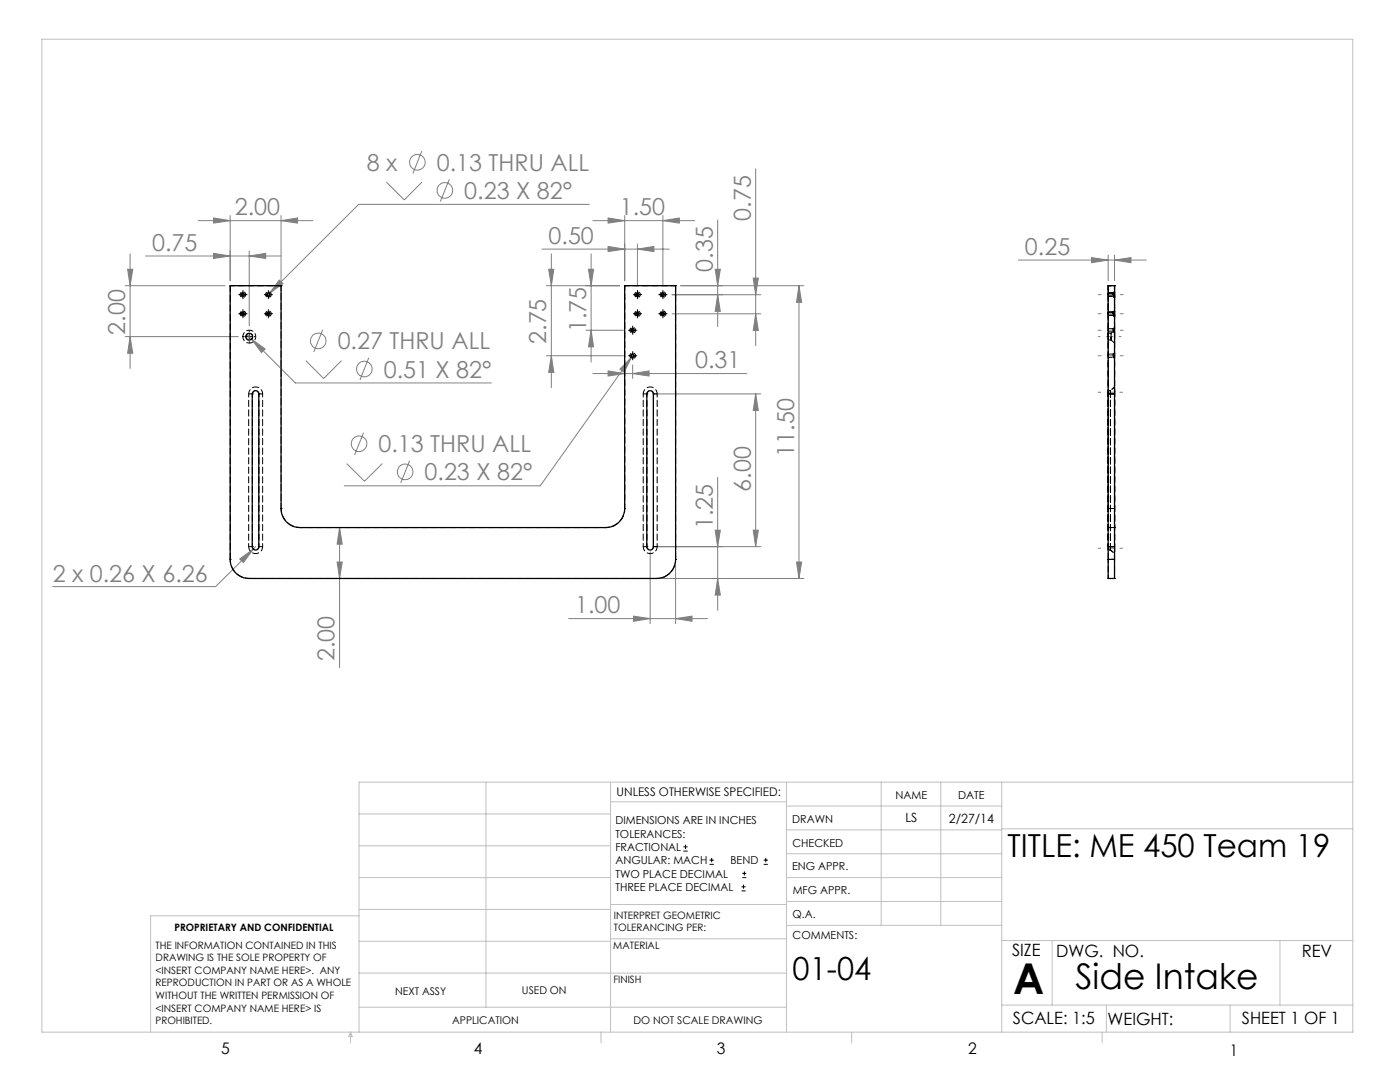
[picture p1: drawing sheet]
<svg xmlns="http://www.w3.org/2000/svg" width="279mm" height="216mm" viewBox="0 0 279 216" stroke-linecap="round" stroke-linejoin="round" font-family="sans-serif">
<g fill="none" stroke="#808080" stroke-width=".2">
<path d="M77.1 36.3l3.6 3.6 3.5-3.6M84.2 30.2l-1.8 4.4M89.7 35.8l-1.8 4.4M150.8 33.7v35.3M25 57h19.9M25.5 53.7h1l-.5 3.3zM26 50.7v22.8M29 51.1h27.1M39.6 44h22.8M42.6 50.6l3.3 .5-3.3 .5zM42.6 43.5l3.3 .5-3.3 .5zM45.9 43v13"/>
<path d="M49.7 51.1l3.3-.5v1zM49.7 50.1v14.9M55.7 55.9l.8 .7-2.7 2zM56.1 44l3.3-.5v1zM56.1 43v13M108.2 49.7h25.4M109 57h14.6M109.5 53.7h1l-.5 3.3zM110 50.7v26.6M117.4 53.7h1.1l-.5 3.3zM117.6 40.8h-46l-18.3 18.2M118 50.7v21.5"/>
<path d="M118.3 44h20.3M121.4 49.2l3.3 .5-3.3 .5zM121.4 43.5l3.3 .5-3.3 .5zM124.7 43v13M127.2 49.7l3.3-.5v1zM127.2 48.7v8.3M132.3 44l3.3-.5v1zM132.3 43v14M134.1 58.8h17.7M135.8 57h24.6M142.7 53.7h1.1l-.6 3.3zM143.2 58.8l.6 3.3h-1.1z"/>
<path d="M143.2 43.9v21.3M150.3 55.5h1l-.5 3.3zM159.5 57l.5 3.3h-1zM159.5 57v58.4M203.2 51.9h25.6M217.8 51.4l3.4 .5-3.4 .5zM221.2 50.9v5.1M222.4 51.9l3.3-.5v1zM222.4 50.9v5.1M25 67.2h22.6M26 67.2l.5 3.3h-1zM49.2 66.7l9.7 9.7h39.2"/>
<path d="M50.2 67.7l2.7 1.9-.7 .7zM61 72l3.6 3.5 3.6-3.5M64.4 65.8l-1.8 4.4M73.6 71.4l-1.8 4.4M109 71h15.4M110 71l.5 3.3h-1zM116.9 65.9h7.5M118 65.9l.5 3.3h-1.1zM118.3 74.5h30.7M121.4 74l3.3 .5-3.3 .5zM126 71.3l-1.4 3-.9-.6zM126 71.3l-18.2 25.6h-39.1"/>
<path d="M126.3 74.5l3.2-.5v1zM126.3 72.8v2.7M126.4 70.7l-.4 .6M130.7 78.6h21.1M134.1 62.6h17.7M150.8 78.6l.5 3.3h-1zM150.8 62.6l.5 3.3h-1zM150.8 78.6v30.5M69.2 92.5l3.5 3.5 3.6-3.5M72.6 86.3l-1.8 4.5M81.7 91.9l-1.7 4.5M143.2 95.3v26.5"/>
<path d="M47.8 111.5l2.8-1.9-2 2.7zM50.6 109.6l-7.6 7.5h-32.5M51 109.1l-.4 .5M67.3 112.1h1l-.5 3.3zM67.8 105.3l.5 3.3h-1zM67.8 105.3v27.9M129.8 110.1v14.4M130.7 109.1h21.1M132 115.4h28.4M134.8 112.6v11.9M142.7 105.8h1.1l-.6 3.3zM143.2 115.4l.6 3.3h-1.1z"/>
<path d="M150.3 105.8h1l-.5 3.3zM159 112.1h1l-.5 3.3zM113.5 123.4h27.7M126.4 122.9l3.4 .5-3.4 .6zM134.8 123.4l3.3-.5v1.1z"/>
<circle cx="83.3" cy="32.4" r="1.55"/>
<circle cx="88.8" cy="38" r="1.55"/>
<circle cx="63.5" cy="68" r="1.56"/>
<circle cx="72.7" cy="73.6" r="1.56"/>
<circle cx="71.7" cy="88.5" r="1.55"/>
<circle cx="80.9" cy="94.1" r="1.55"/>
</g>
<g fill="none" stroke="#000" stroke-width=".2">
<path d="M48 58.8h1M48.5 58.3v1M53.1 58.8h.9M53.6 58.3v1M126.7 58.8h1M127.2 58.3v1M131.8 58.8h1M132.3 58.3v1M48 62.6h1M48.5 62.1v1M49.2 67.2h1M49.7 66.7v1"/>
<path d="M53.1 62.6h.9M53.6 62.1v1M125.8 65.9h1M125.8 71h1M126.3 65.4v1M126.3 70.5v1M126.7 62.6h1M127.2 62.1v1M131.8 62.6h1M132.3 62.1v1M136.4 169.8h.8M136.4 169h.8"/>
<path d="M136.8 168.6v.8M141.6 172.5h.9M141.6 171.6h.9M142 171.2v.8M148 177.8h.8M148 177h.8M148.1 175.1h.8M148.1 174.3h.8M148.4 176.5v.8M148.6 173.9v.8M152.4 172.5h.8M152.4 171.6h.8"/>
<path d="M152.8 171.2v.8"/>
</g>
<g fill="none" stroke="#000" stroke-width=".2" stroke-dasharray="15.2 1.3 1.3 1.3">
<path d="M48 58.8h-.3M48.5 58.3v-.3M48.5 59.3v.3M49 58.8h.3M53.1 58.8h-.4M53.6 58.3v-.3M53.6 59.3v.3M54.1 58.8h.3M126.7 58.8h-.3M127.2 58.3v-.3M127.2 59.3v.3M127.7 58.8h.3"/>
<path d="M131.8 58.8h-.3M132.3 58.3v-.3M132.3 59.3v.3M132.8 58.8h.3M48 62.6h-.3M48.5 62.1v-.3M48.5 63.1v.3M48.8 67.2h-.2M49 62.6h.3M49.8 66.2v-.2M49.8 68.2v.1M50.8 67.2h.1"/>
<path d="M53.1 62.6h-.4M53.6 62.1v-.3M53.6 63.1v.3M54.1 62.6h.3M125.8 65.9h-.4M125.8 71h-.4M126.3 65.4v-.3M126.3 66.4v.3M126.3 70.5v-.3M126.3 71.5v.3M126.7 62.6h-.3M126.8 65.9h.3"/>
<path d="M126.8 71h.3M127.2 62.1v-.3M127.2 63.1v.3M127.7 62.6h.3M131.8 62.6h-.3M132.3 62.1v-.3M132.3 63.1v.3M132.8 62.6h.3"/>
</g>
<path d="M219.2 58.8h5M219.2 65.9h5M219.2 71h5M224 78.3h-4.8M224.2 62.6h-5M224 109.4h-4.8" fill="none" stroke="#808080" stroke-width=".2" stroke-dasharray="15.2 1.3 1.3 1.3" stroke-dashoffset="14.7"/>
<path d="M219.2 67.2h4.5" fill="none" stroke="#808080" stroke-width=".2" stroke-dasharray="15.2 1.3 1.3 1.3" stroke-dashoffset="14.9"/>
<g fill="none" stroke="#c0c0c0" stroke-width=".2">
<path d="M8.4 7.8h261.6v198.2h-261.6zM97 156.1v44.9M121.8 156.1v49.9M121.8 160h35.2M157 156.1v49.9M175.9 156.1v28.5M187.7 156.1v28.5M199.9 156.1v49.9M270 156.1h-198.4v49.9M71.6 175.1h50.2M71.6 168.8h50.2M71.6 162.4h50.2"/>
<path d="M157 170.4h42.9M157 165.6h42.9M157 160.8h42.9M157 175.1h42.9M157 179.9h42.9M199.9 165.4h70.1M71.6 194.2h85.4M71.6 187.8h50.2M71.6 181.5h50.2M71.6 182.7h-41.5v23.3M121.8 187.3h35.2M121.8 180.5h35.2"/>
<path d="M157 184.6h42.9M199.9 187.7h70.1M210 187.7v12.9M255.4 187.7v12.9M70 206v2.1M70 206l.3 .8h-.7zM71.6 201h85.4M119.9 206v2.1M170 206v2.1M199.9 200.6h70.1M220 206v2.1M220.8 200.6v5.4"/>
<path d="M245.5 200.6v5.4"/>
</g>
<g fill="#808080">
<path d="M126.4 122.9l3.4 .5-3.4 .6zM134.8 123.4l3.3-.5v1.1zM50.2 67.7l2 2.6 .7-.7zM55.7 55.9l-1.9 2.7 2.7-2zM126 71.3l-2.3 2.4 .9 .6zM47.8 111.5l.8 .8 2-2.7zM217.8 51.4l3.4 .5-3.4 .5zM222.4 51.9l3.3-.5v1z"/>
<path d="M42.6 43.5l3.3 .5-3.3 .5zM56.1 44l3.3-.5v1z"/>
<path d="M126.3 74.5l3.2-.5v1zM121.4 74l3.3 .5-3.3 .5zM127.2 49.7l3.3-.5v1zM121.4 49.2l3.3 .5-3.3 .5zM132.3 44l3.3-.5v1zM121.4 43.5l3.3 .5-3.3 .5zM49.7 51.1l3.3-.5v1zM42.6 50.6l3.3 .5-3.3 .5z"/>
<path d="M150.3 105.8h1l-.5 3.3zM150.8 78.6l.5 3.3h-1z"/>
<path d="M143.2 58.8l.6 3.3h-1.1zM142.7 53.7h1.1l-.6 3.3zM118 65.9l.5 3.3h-1.1zM117.4 53.7h1.1l-.5 3.3zM110 71l.5 3.3h-1zM109.5 53.7h1l-.5 3.3z"/>
<path d="M150.3 55.5h1l-.5 3.3zM150.8 62.6l.5 3.3h-1zM142.7 105.8h1.1l-.6 3.3zM143.2 115.4l.6 3.3h-1.1zM159.5 57l.5 3.3h-1zM159 112.1h1l-.5 3.3zM25.5 53.7h1l-.5 3.3zM26 67.2l.5 3.3h-1zM67.8 105.3l.5 3.3h-1zM67.3 112.1h1l-.5 3.3z"/>
</g>
<g fill="none" stroke="#000" stroke-width=".25">
<path d="M45.9 57h10.2v44.5a3.8 3.8 0 0 0 3.8 3.8h61a3.8 3.8 0 0 0 3.8-3.8v-44.5h10.1v54.6a3.8 3.8 0 0 1-3.8 3.8h-81.3a3.8 3.8 0 0 1-3.8-3.8zM50.5 78.2a.63 .63 0 0 1 .7-.2 .63 .63 0 0 1 .4 .6v30.5a.65 .65 0 0 1-.6 .7 .65 .65 0 0 1-.7-.7v-30.5zM129.3 78.2a.63 .63 0 0 1 .7-.2 .63 .63 0 0 1 .4 .6v30.5a.65 .65 0 0 1-.7 .7 .65 .65 0 0 1-.6-.7v-30.5zM221.2 111.6v3.8h1.2v-3.8M221.2 111.6v-54.6h1.2v54.6M221.2 111.6h1.2"/>
<circle cx="48.5" cy="58.8" r=".32"/>
<circle cx="53.5" cy="58.8" r=".32"/>
<circle cx="127.2" cy="58.8" r=".32"/>
<circle cx="132.3" cy="58.8" r=".32"/>
<circle cx="48.5" cy="62.6" r=".32"/>
<circle cx="49.7" cy="67.2" r=".68"/>
<circle cx="53.5" cy="62.6" r=".32"/>
<circle cx="126.3" cy="71" r=".32"/>
<circle cx="126.3" cy="65.9" r=".32"/>
<circle cx="127.2" cy="62.6" r=".32"/>
<circle cx="132.3" cy="62.6" r=".32"/>
</g>
<g fill="none" stroke="#000" stroke-width=".2" stroke-dasharray="1.3 .6">
<path d="M45.9 57h.1M45.9 57v54.6M56.1 57h.1M124.7 57h.1M134.8 57h.1M221.2 57h.1M221.2 57v54.6M222.2 59.1l.2 .3M222.4 57h.1M222.4 57v54.6M222.4 58.2l-.2 .3M50.4 78.6h.1"/>
<path d="M51.7 78.6h.1M129.1 78.6h.1M130.4 78.6h.1M221.2 67.8h.5M221.6 78.6h-.4M221.6 77.9h-.4M221.7 66.5h-.5M222.2 62.9l.2 .3M222.2 66.2l.2 .3M222.2 71.3l.2 .3M222.4 67.2v-1.3v2.5v-1.2M222.4 62l-.2 .3"/>
<path d="M222.4 65.3l-.2 .3M222.4 70.4l-.2 .3M45.9 111.6h.1M49.8 115.4h.1M49.8 115.4h81.2M50.4 109.1h.1M51.7 109.1h.1M56.1 101.5h.1M59.9 105.3h.1M120.9 105.3h.1M124.7 101.5h.1M129.1 109.1h.1"/>
<path d="M130.4 109.1h.1M131 115.4h.1M134.8 111.6h.1M134.8 111.6v-54.6M221.2 115.4h.1M221.2 105.3h.1M221.2 109.7h.4M221.6 109.1h-.4M222.4 115.4h.1M222.4 105.3h.1"/>
</g>
<g fill="none" stroke="#000" stroke-width=".2" stroke-dasharray="1.3 .6" stroke-dashoffset=".6">
<path d="M48.2 58.8a.33 .33 0 0 1 .4-.3 .33 .33 0 0 1 .1 .5 .33 .33 0 0 1-.5-.1v-.1M53.2 58.8a.33 .33 0 0 1 .5-.3 .33 .33 0 0 1 .1 .5 .33 .33 0 0 1-.5-.1l-.1-.1M126.9 58.8a.33 .33 0 0 1 .4-.3 .33 .33 0 0 1 .2 .5 .33 .33 0 0 1-.6-.1v-.1M132 58.8a.33 .33 0 0 1 .4-.3 .33 .33 0 0 1 .1 .5 .33 .33 0 0 1-.5-.1v-.1M221.2 57h1.2M48.2 62.6a.33 .33 0 0 1 .4-.3 .33 .33 0 0 1 .1 .5 .33 .33 0 0 1-.5-.1v-.1M49.6 78.6v30.5M50.4 78.6a.65 .65 0 0 1 .6-.7 .65 .65 0 0 1 .7 .7M51.7 78.6v30.5M53.2 62.6a.33 .33 0 0 1 .5-.3 .33 .33 0 0 1 .1 .5 .33 .33 0 0 1-.5-.1l-.1-.1M125.9 65.9a.33 .33 0 0 1 .5-.3 .33 .33 0 0 1 .1 .5 .33 .33 0 0 1-.5-.1l-.1-.1M125.9 71a.33 .33 0 0 1 .5-.3 .33 .33 0 0 1 .1 .5 .33 .33 0 0 1-.5-.1l-.1-.1"/>
<path d="M126.9 62.6a.33 .33 0 0 1 .4-.3 .33 .33 0 0 1 .2 .5 .33 .33 0 0 1-.6-.1v-.1M128.4 78.6v30.5M129.1 78.6a.65 .65 0 0 1 .7-.7 .65 .65 0 0 1 .6 .7M130.4 78.6v30.5M132 62.6a.33 .33 0 0 1 .4-.3 .33 .33 0 0 1 .1 .5 .33 .33 0 0 1-.5-.1v-.1M221.2 78.6v-.6v.6M221.2 78.6v30.5M221.6 78.6v30.5M221.6 78.6v-.6v.6M222.4 78.6v30.5M222.4 77.2l-.8 .7M50.4 109.1v-30.5"/>
<path d="M51.7 109.1a.65 .65 0 0 1-.7 .6 .65 .65 0 0 1-.6-.6M52.4 109.1v-30.5M120.9 105.3h-61M129.1 109.1v-30.5M130.4 109.1a.65 .65 0 0 1-.6 .6 .65 .65 0 0 1-.7-.6M131.2 109.1v-30.5M221.2 109.1v-30.5M221.2 109.1v.6v-.6M221.2 105.3h1.2M221.2 105.3v-3.8M221.2 101.5h1.2M221.2 101.5v3.8"/>
<path d="M221.2 115.4h1.2M221.2 111.6v3.8M221.6 109.1v-30.5M221.6 109.1v.6v-.6M221.6 109.7l.8 .8M222.4 109.1v-30.5M222.4 101.5h-1.2M222.4 101.5v3.8M222.4 105.3h-1.2M222.4 105.3v-3.8M222.4 111.6h-1.2M222.4 115.4v-3.8"/>
</g>
<g fill="none" stroke="#000" stroke-width=".2" stroke-dasharray="1.3 .6" stroke-dashoffset=".4">
<path d="M222.4 58.8v-.6v1.2v-.6M48.5 67.2a1.29 1.29 0 0 1 1.8-1.2 1.29 1.29 0 0 1 .3 2.2 1.29 1.29 0 0 1-2.1-.7v-.3M49.1 67.2a.68 .68 0 0 1 .9-.7 .68 .68 0 0 1 .2 1.2 .68 .68 0 0 1-1.1-.3v-.2M50.4 78.6h-.8M52.4 78.6h-.7M52.4 78.6a1.39 1.39 0 0 0-1.4-1.4 1.39 1.39 0 0 0-1.4 1.4M129.1 78.6h-.7M131.2 78.6h-.8M131.2 78.6a1.39 1.39 0 0 0-1.4-1.4 1.39 1.39 0 0 0-1.4 1.4M221.6 78.6h.8M222.4 62.6v-.6v1.2v-.6M222.4 78.6h-.8"/>
<path d="M222.4 65.9v-.6v1.2v-.6M222.4 71v-.6v1.1v-.5M49.6 109.1a1.39 1.39 0 0 0 1.4 1.4 1.39 1.39 0 0 0 1.4-1.4M50.4 109.1h-.8M52.4 109.1h-.7M128.4 109.1a1.39 1.39 0 0 0 1.4 1.4 1.39 1.39 0 0 0 1.4-1.4M129.1 109.1h-.7M131.2 109.1h-.8M221.6 109.1h.8M222.4 109.1h-.8"/>
</g>
<path d="M47.9 58.8a.57 .57 0 0 1 .8-.5 .57 .57 0 0 1 .2 .9 .57 .57 0 0 1-1-.2v-.2M53 58.8a.57 .57 0 0 1 .8-.5 .57 .57 0 0 1 .2 .9 .57 .57 0 0 1-1-.2v-.2M126.7 58.8a.57 .57 0 0 1 .7-.5 .57 .57 0 0 1 .2 .9 .57 .57 0 0 1-.9-.2v-.2M131.7 58.8a.57 .57 0 0 1 .8-.5 .57 .57 0 0 1 .2 .9 .57 .57 0 0 1-.9-.2l-.1-.2M47.9 62.6a.57 .57 0 0 1 .8-.5 .57 .57 0 0 1 .2 .9 .57 .57 0 0 1-1-.2v-.2M53 62.6a.57 .57 0 0 1 .8-.5 .57 .57 0 0 1 .2 .9 .57 .57 0 0 1-1-.2v-.2M125.7 71a.57 .57 0 0 1 .8-.5 .57 .57 0 0 1 .2 .9 .57 .57 0 0 1-1-.2v-.2M125.7 65.9a.57 .57 0 0 1 .8-.5 .57 .57 0 0 1 .2 .9 .57 .57 0 0 1-1-.2v-.2M126.7 62.6a.57 .57 0 0 1 .7-.5 .57 .57 0 0 1 .2 .9 .57 .57 0 0 1-.9-.2v-.2M131.7 62.6a.57 .57 0 0 1 .8-.5 .57 .57 0 0 1 .2 .9 .57 .57 0 0 1-.9-.2l-.1-.2" fill="none" stroke="#000" stroke-width=".2" stroke-dasharray="1.3 .6" stroke-dashoffset=".8"/>
<path d="M56.1 57h-10.2M124.7 57v44.5M134.8 57h-10.1M221.2 57v44.5M222.4 57v44.5M56.1 101.5v-44.5M221.2 101.5v-44.5M222.4 101.5v-44.5" fill="none" stroke="#000" stroke-width=".2" stroke-dasharray="1.3 .6" stroke-dashoffset=".3"/>
<g fill="none" stroke="#000" stroke-width=".2" stroke-dasharray="1.3 .6" stroke-dashoffset=".5">
<path d="M221.2 59.1h1M222.2 58.5h-1M221.2 62.9h1M221.2 66.2h1M221.2 71.3h1M221.7 67.8l.7 .7M222.2 62.3h-1M222.2 65.6h-1M222.2 70.7h-1M222.4 65.9l-.7 .6M49.8 115.4a3.8 3.8 0 0 1-3.9-3.8M59.9 105.3a3.8 3.8 0 0 1-3.8-3.8"/>
<path d="M124.7 101.5a3.8 3.8 0 0 1-3.8 3.8M134.8 111.6a3.8 3.8 0 0 1-3.8 3.8"/>
</g>
<path d="M221.2 58.8v-.3v.6v-.3M222.2 58.9v-.4v.6v-.2M222.2 58.8v-.3v.6v-.3M221.2 62.6v-.3v.6v-.3M221.2 65.9v-.3v.6v-.3M221.2 71v-.3v.6v-.3M221.6 78.6v-.7v.7M222.2 62.7v-.4v.6v-.2M222.2 62.6v-.3v.6v-.3M222.2 66v-.4v.6v-.2M222.2 71.1v-.4v.6v-.2M221.6 109.1v.6v-.6" fill="none" stroke="#000" stroke-width=".2" stroke-dasharray="1.3 .6" stroke-dashoffset=".7"/>
<path d="M221.2 67.2v-.7v1.3v-.6M221.7 67.4v-.9v1.3v-.4M222.4 78.6v-1.4v1.4M222.4 109.1v1.4v-1.4" fill="none" stroke="#000" stroke-width=".2" stroke-dasharray="1.3 .6" stroke-dashoffset=".2"/>
<text font-size="8.5" x="202.2" y="198.3">A</text>
<text font-size="7.1" x="214.6" y="197.4">Side Intake</text>
<g font-size="6.3">
<text x="201.1" y="171">TITLE: ME 450 Team 19</text>
<text x="158.2" y="195.5">01-04</text>
</g>
<g font-size="4.7" fill="#808080">
<text x="73.2" y="34.1">8 x</text>
<text x="87.2" y="34.1">0.13 THRU ALL</text>
<text x="92.7" y="39.7">0.23 X 82°</text>
<text x="46.9" y="43">2.00</text>
<text x="123.7" y="43">1.50</text>
<text x="149.8" y="44" transform="rotate(-90 149.8 44)">0.75</text>
<text x="30.4" y="50">0.75</text>
<text x="109.5" y="48.7">0.50</text>
<text x="204.6" y="50.9">0.25</text>
<text x="142.2" y="54.2" transform="rotate(-90 142.2 54.2)">0.35</text>
<text x="25" y="66.8" transform="rotate(-90 25 66.8)">2.00</text>
<text x="67.4" y="69.7">0.27 THRU ALL</text>
<text x="109" y="68.6" transform="rotate(-90 109 68.6)">2.75</text>
<text x="117" y="66.3" transform="rotate(-90 117 66.3)">1.75</text>
<text x="76.6" y="75.3">0.51 X 82°</text>
<text x="138.7" y="73.5">0.31</text>
<text x="75.5" y="90.2">0.13 THRU ALL</text>
<text x="84.7" y="95.8">0.23 X 82°</text>
<text x="158.5" y="91.1" transform="rotate(-90 158.5 91.1)">11.50</text>
<text x="149.8" y="98.1" transform="rotate(-90 149.8 98.1)">6.00</text>
<text x="142.2" y="105.6" transform="rotate(-90 142.2 105.6)">1.25</text>
<text x="10.5" y="116">2 x 0.26 X 6.26</text>
<text x="114.8" y="122.4">1.00</text>
<text x="66.8" y="131.9" transform="rotate(-90 66.8 131.9)">2.00</text>
</g>
<g font-size="3.4">
<text x="202" y="190.8">SIZE</text>
<text x="210.8" y="190.9">DWG. NO.</text>
<text x="259.8" y="191">REV</text>
<text x="202.1" y="204.4">SCALE: 1:5</text>
<text x="221" y="204.5">WEIGHT:</text>
<text x="247.8" y="204.4">SHEET 1 OF 1</text>
</g>
<g font-size="3.2">
<text x="44.2" y="210.4">5</text>
<text x="94.6" y="210.3">4</text>
<text x="143.1" y="210.4">3</text>
<text x="193.2" y="210.3">2</text>
<text x="245.4" y="210.6">1</text>
</g>
<g font-size="2.5">
<text x="180.7" y="164.1">LS</text>
<text x="189.4" y="164.2">2/27/14</text>
</g>
<text font-size="2.4" x="123.1" y="158.9">UNLESS OTHERWISE SPECIFIED:</text>
<g font-size="2.2">
<text x="178.7" y="159.4">NAME</text>
<text x="191.2" y="159.4">DATE</text>
<text x="122.8" y="164.5">DIMENSIONS ARE IN INCHES</text>
<text x="122.8" y="167.1">TOLERANCES:</text>
<text x="158.1" y="164.2">DRAWN</text>
<text x="122.8" y="169.8">FRACTIONAL</text>
<text x="122.8" y="172.5">ANGULAR: MACH</text>
<text x="145.8" y="172.5">BEND</text>
<text x="158.1" y="173.7">ENG APPR.</text>
<text x="158.2" y="169.1">CHECKED</text>
<text x="122.8" y="175.1">TWO PLACE DECIMAL</text>
<text x="122.8" y="177.8">THREE PLACE DECIMAL</text>
<text x="158.2" y="178.4">MFG APPR.</text>
<text x="158.2" y="183.2">Q.A.</text>
<text x="158.2" y="187.4">COMMENTS:</text>
</g>
<g font-size="2.1">
<text x="78.8" y="198.5">NEXT ASSY</text>
<text x="104.2" y="198.4">USED ON</text>
<text x="90.2" y="204.3">APPLICATION</text>
<text x="126.4" y="204.3">DO NOT SCALE DRAWING</text>
</g>
<g font-size="2">
<text x="34.8" y="185.7">PROPRIETARY AND CONFIDENTIAL</text>
<text x="122.5" y="183.3">INTERPRET GEOMETRIC</text>
<text x="122.5" y="185.9">TOLERANCING PER:</text>
<text x="31.1" y="189.3">THE INFORMATION CONTAINED IN THIS</text>
<text x="31.1" y="191.8">DRAWING IS THE SOLE PROPERTY OF</text>
<text x="122.4" y="189.4">MATERIAL</text>
<text x="31.1" y="194.3">&lt;INSERT COMPANY NAME HERE&gt;. ANY</text>
<text x="31.1" y="196.8">REPRODUCTION IN PART OR AS A WHOLE</text>
<text x="122.4" y="196.2">FINISH</text>
<text x="31.1" y="199.4">WITHOUT THE WRITTEN PERMISSION OF</text>
<text x="31.1" y="201.9">&lt;INSERT COMPANY NAME HERE&gt; IS</text>
<text x="31.1" y="204.4">PROHIBITED.</text>
</g>
</svg>
